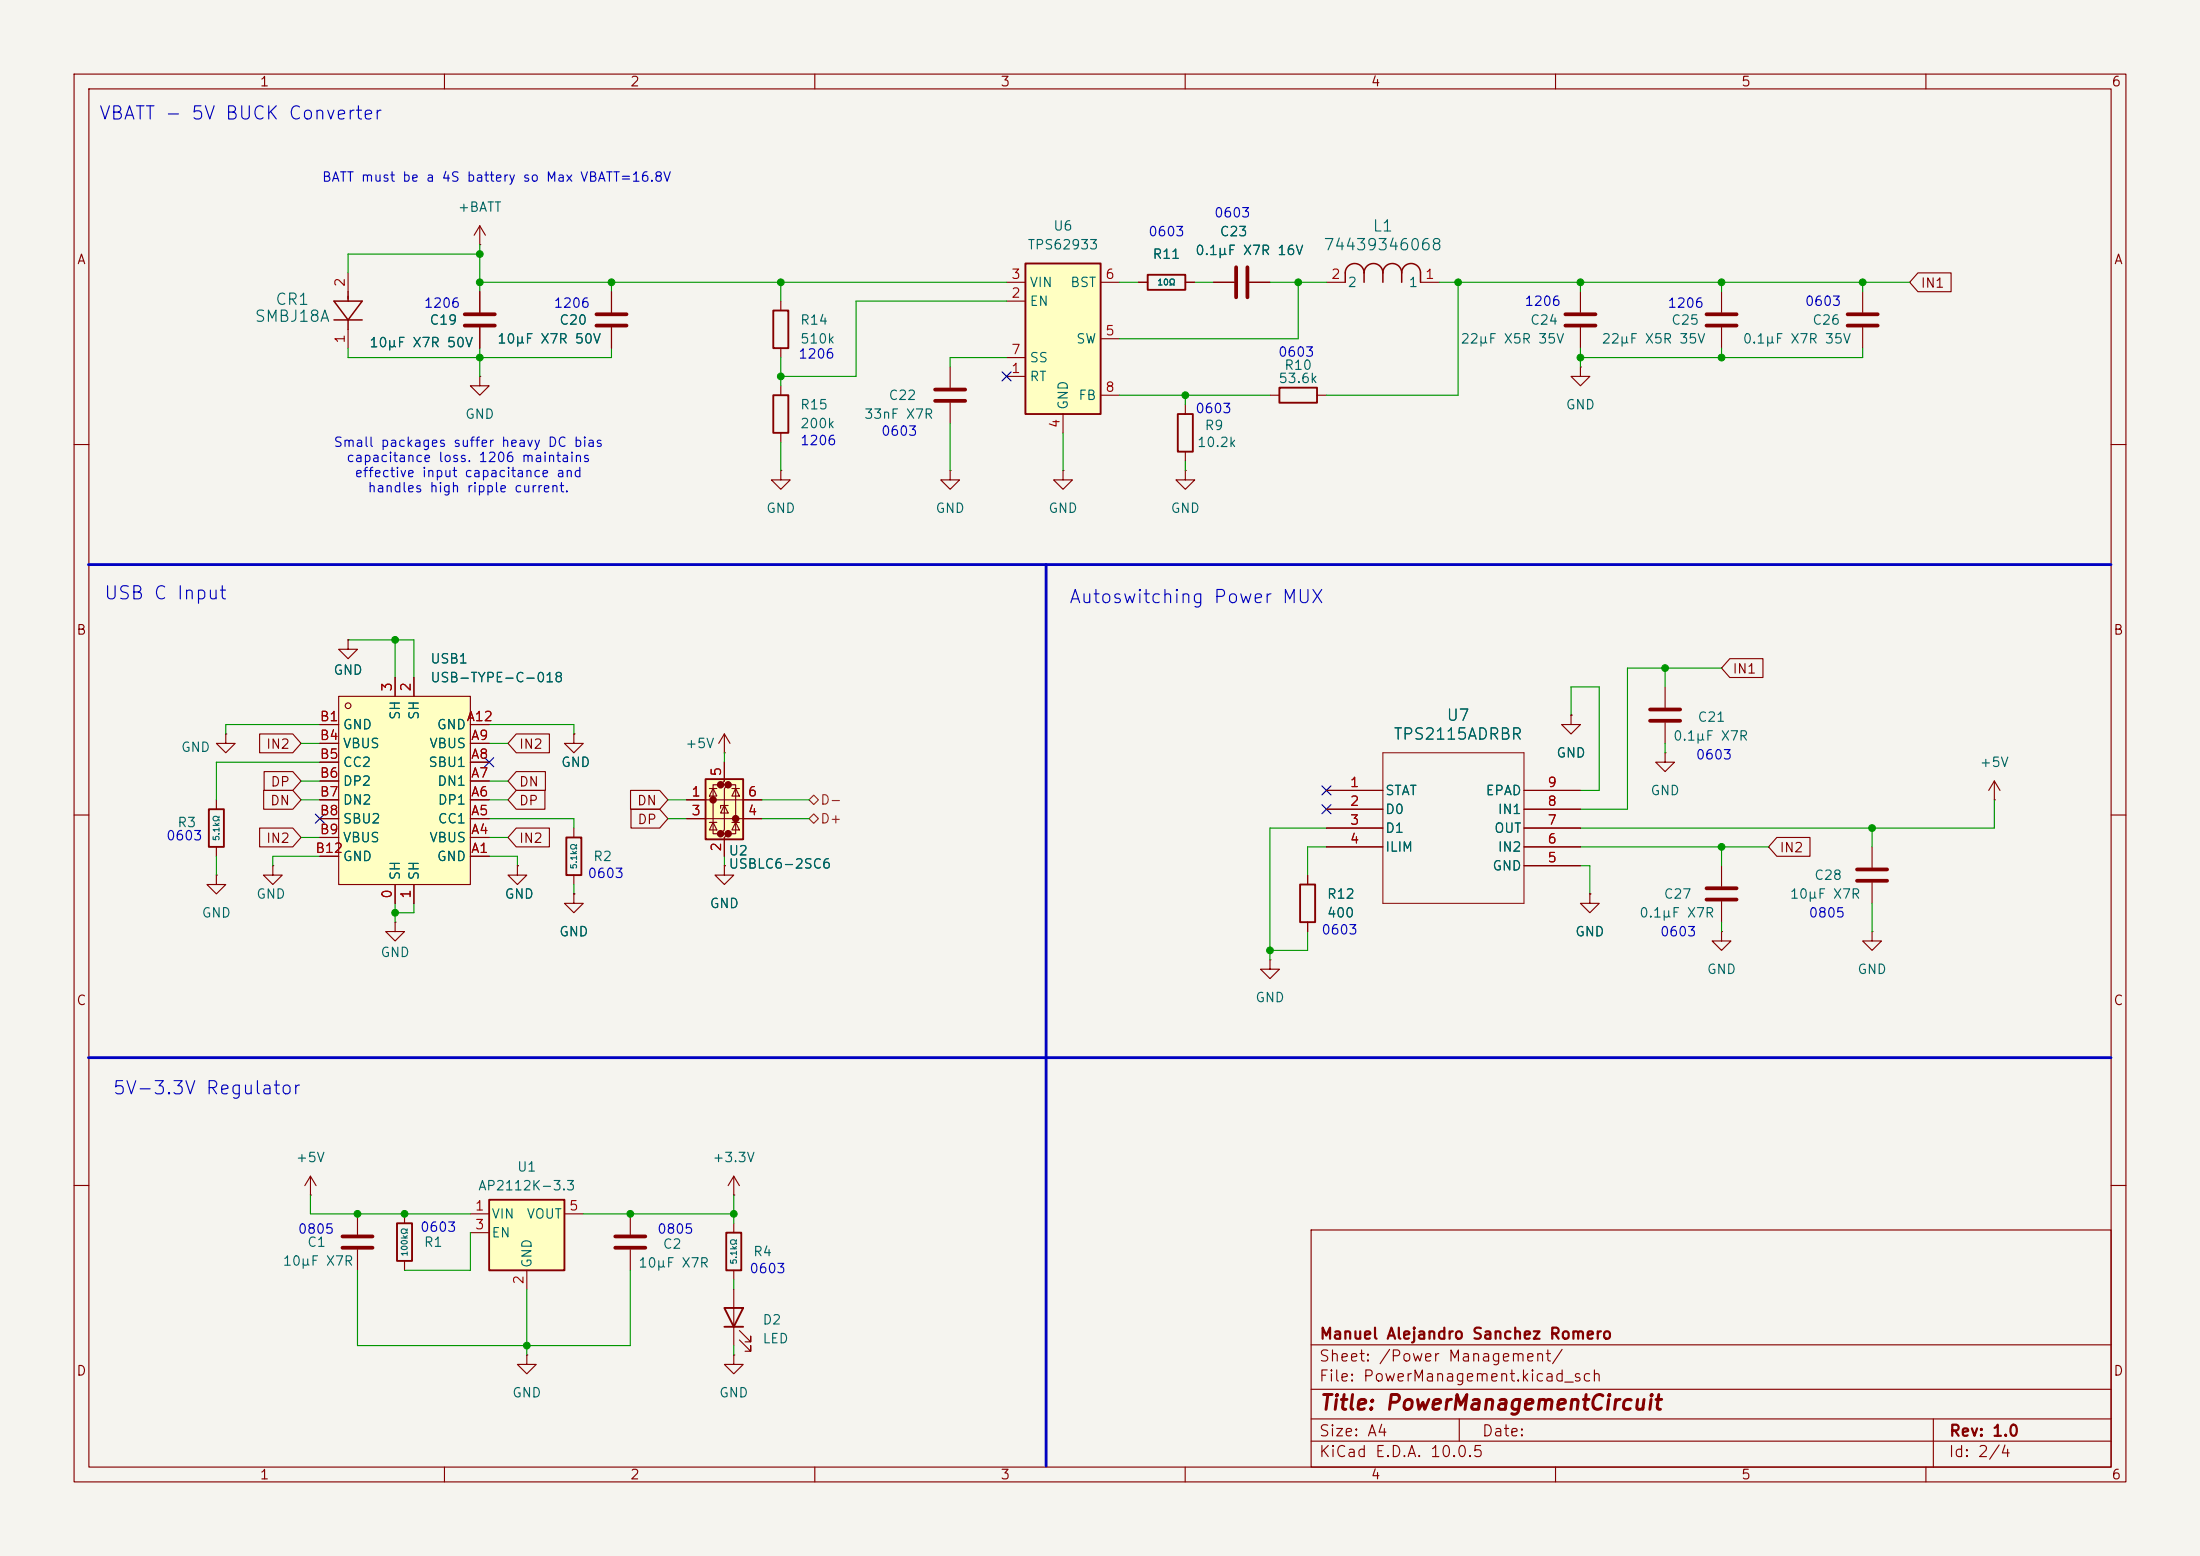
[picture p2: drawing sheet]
<svg xmlns="http://www.w3.org/2000/svg" width="297mm" height="210mm" viewBox="0 0 297 210" stroke-linecap="round" stroke-linejoin="round" font-family="sans-serif">
<path d="M0 0h297v210h-297z" fill="#f5f4ef" stroke="#f5f4ef" stroke-width=".14"/>
<g fill="none" stroke="#840000" stroke-width=".15">
<path d="M10 10h277v190h-277zM12 12h273v186h-273zM60 10v2M110 10v2M160 10v2M210 10v2M260 10v2M47 36.8v2.6M64.8 39.4v2.8M163.8 38.1h2.8M168.7 38.1h2.7M232.4 39.4v2.8"/>
<path d="M47 44.5v2.5M64.8 50.8v1.3h1.2l-1.2 1.2-1.3-1.2h1.3M64.8 50.8h.1M64.8 44.2v2.8M171.4 53.3h1.3M177.8 53.3h1.3M232.4 44.2v2.8M10 60h2M285 60h2M97.8 99.1l-.8 1.2M97.8 99.1l.8 1.2M97.8 99.1v2.5"/>
<path d="M10 110h2M29.2 108v1.2M29.2 114.3v1.3M97.8 101.6h.1M232.4 116.8v2.8M269.2 108h.1M269.2 105.4l-.7 1.3M269.2 105.4l.8 1.3M269.2 105.4v2.6M285 110h2M232.4 125.7v1.3h1.3l-1.3 1.3-1.3-1.3h1.3M232.4 125.7h.1"/>
<path d="M232.4 121.7v2.8M252.7 125.7v1.3h1.3l-1.3 1.3-1.2-1.3h1.2M252.7 125.7h.1M99.1 158.8l-.8 1.2M99.1 158.8l.7 1.2M99.1 158.8v2.5M10 160h2M99.1 161.3h.1M177 166h108v32h-108zM285 160h2M60 198v2M110 198v2"/>
<path d="M160 198v2M177 194.5h108M177 191.5h108M177 187.5h108M177 181.5h108M197 191.5v3M210 198v2M260 198v2M261 191.5v6.5"/>
</g>
<path d="M172.7 52.3h5.1v2.1h-5.1zM28.2 109.2h2v5.1h-2z" fill="none" stroke="#840000" stroke-width=".25"/>
<path d="M166.9 36.1v4M168.4 36.1v4M62.7 42.4h4.1M62.7 43.9h4.1M230.4 42.4h4M230.4 43.9h4M230.4 119.9h4M230.4 121.4h4" fill="none" stroke="#840000" stroke-width=".51"/>
<path d="M47 39.4v1.2M45.1 40.6h3.8l-1.9 2.6zM45.1 43.2h3.8M47 43.2v1.3" fill="none" stroke="#840000" stroke-width=".2"/>
<path d="M66 161.9h10.2v9.6h-10.2z" fill="#ffffc2"/>
<path d="M175.5 119.4h2v5.1h-2zM66 161.9h10.2v9.6h-10.2z" fill="none" stroke="#840000" stroke-width=".25"/>
<g fill="none" stroke="#840000" stroke-width=".15">
<path d="M64.8 33h.1M64.8 30.5l-.8 1.3M64.8 30.5l.7 1.3M64.8 30.5v2.5M82.5 39.4v2.8M82.5 44.2v2.8M128.3 63.5v1.3h1.2l-1.2 1.2-1.3-1.2h1.3M128.3 63.5h.1M30.5 99.1v1.2h1.2l-1.2 1.3-1.3-1.3h1.3M30.5 99.1h.1M77.5 99.1v1.2h1.2l-1.2 1.3-1.3-1.3h1.3M77.5 99.1h.1"/>
<path d="M224.8 92.7v2.8M224.8 97.5v2.8M97.8 116.8v1.3h1.3l-1.3 1.3-1.3-1.3h1.3M97.8 116.8h.1M176.5 118.1v1.3M224.8 101.6v1.3h1.3l-1.3 1.2-1.3-1.2h1.3M224.8 101.6h.1M171.4 129.5v1.3h1.3l-1.3 1.3-1.2-1.3h1.2M171.4 129.5h.1M176.5 124.5v1.2M214.6 120.7v1.2h1.3l-1.3 1.3-1.2-1.3h1.2M214.6 120.7h.1"/>
<path d="M63.5 163.8h2.5M63.5 166.4h2.5M71.1 171.5v2.5M76.2 163.8h2.5M71.1 182.9v1.3h1.3l-1.3 1.2-1.3-1.2h1.3M71.1 182.9h.1"/>
</g>
<path d="M80.5 42.4h4.1M80.5 43.9h4.1M222.8 95.8h4M222.8 97.3h4" fill="none" stroke="#840000" stroke-width=".51"/>
<path d="M138.4 35.6h10.2v20.3h-10.2z" fill="#ffffc2"/>
<path d="M138.4 35.6h10.2v20.3h-10.2zM104.4 41.9h2v5.1h-2zM76.5 113h2v5.1h-2zM98 166.4h2.1v5.1h-2.1z" fill="none" stroke="#840000" stroke-width=".25"/>
<g fill="none" stroke="#840000" stroke-width=".15">
<path d="M135.9 38.1h2.5M148.6 38.1h2.5M105.4 40.6v1.3M105.4 47v1.3M128.3 49.5v2.8M128.3 54.4v2.8M135.9 50.8h2.5M135.9 40.6h2.5M135.9 48.3h2.5M143.5 55.9v2.5M148.6 45.7h2.5M148.6 53.3h2.5"/>
<path d="M143.5 63.5v1.3h1.3l-1.3 1.2-1.3-1.2h1.3M143.5 63.5h.1M212.1 96.5v1.3h1.3l-1.3 1.3-1.3-1.3h1.3M212.1 96.5h.1M69.8 116.8v1.3h1.3l-1.3 1.3-1.2-1.3h1.2M69.8 116.8h.1M77.5 111.8v1.2M77.5 118.1v1.3M179.1 106.7h7.6M179.1 109.2h7.6M179.1 111.8h7.6M179.1 114.3h7.6"/>
<path d="M205.7 106.7h7.7M205.7 109.2h7.7M205.7 111.8h7.7M205.7 114.3h7.7M205.7 116.8h7.7M99.1 165.1v1.3M99.1 171.5v1.2"/>
</g>
<path d="M186.7 101.6h19v20.3h-19z" fill="none" stroke="#840000" stroke-width=".14"/>
<path d="M126.2 52.6h4.1M126.2 54.1h4.1" fill="none" stroke="#840000" stroke-width=".51"/>
<path d="M45.7 94h17.8v25.4h-17.8z" fill="#ffffc2"/>
<g fill="none" stroke="#840000" stroke-width=".15">
<path d="M105.4 52.1v1.2M105.4 58.4v1.3M160 54.6v1.3M105.4 63.5v1.3h1.3l-1.3 1.2-1.3-1.2h1.3M105.4 63.5h.1M160 63.5v1.3h1.3l-1.3 1.2-1.3-1.2h1.3M160 63.5h.1M160 61v1.2M43.2 97.8h2.5M45.7 94h17.8v25.4h-17.8zM47 86.4v1.2h1.3l-1.3 1.3-1.3-1.3h1.3M47 86.4h.1"/>
<path d="M53.3 91.4v2.6M55.9 91.4v2.6M63.5 97.8h2.5M43.2 115.6h2.5M43.2 113h2.5M43.2 110.5h2.5M43.2 108h2.5M43.2 105.4h2.5M43.2 102.9h2.5M43.2 100.3h2.5M53.3 119.4v2.5M55.9 119.4v2.5"/>
<path d="M63.5 115.6h2.5M63.5 113h2.5M63.5 110.5h2.5M63.5 108h2.5M63.5 105.4h2.5M63.5 102.9h2.5M63.5 100.3h2.5M53.3 124.5v1.2h1.3l-1.3 1.3-1.2-1.3h1.2M53.3 124.5h.1M77.5 120.7v1.2h1.2l-1.2 1.3-1.3-1.3h1.3M77.5 120.7h.1M41.9 158.8l-.8 1.2"/>
<path d="M41.9 158.8l.8 1.2M41.9 158.8v2.5M41.9 161.3h.1M48.3 163.8v2.8M48.3 168.7v2.8M54.6 163.8v1.3M54.6 170.2v1.3M99.1 174v7.6M99.8 179.6l1.5 1.5v-.8v.8h-.7M99.1 182.9v1.3h1.2l-1.2 1.2-1.3-1.2h1.3M99.1 182.9h.1M99.8 180.8l1.5 1.6v-.8v.8h-.7"/>
<circle cx="47" cy="95.3" r=".38"/>
</g>
<path d="M104.4 53.3h2v5.1h-2zM159 55.9h2v5.1h-2zM53.6 165.1h2v5.1h-2zM97.8 176.5h2.5l-1.2 2.6zM97.8 179.1h2.5" fill="none" stroke="#840000" stroke-width=".25"/>
<path d="M46.2 166.9h4.1M46.2 168.4h4.1" fill="none" stroke="#840000" stroke-width=".51"/>
<path d="M95.2 105.2h5.1v8.1h-5.1z" fill="#ffffc2"/>
<g fill="#840000" stroke="#840000" stroke-width=".51">
<circle cx="96.3" cy="107.9" r=".25"/>
<circle cx="97.3" cy="105.9" r=".25"/>
<circle cx="97.3" cy="112.5" r=".25"/>
<circle cx="98.3" cy="105.9" r=".25"/>
<circle cx="98.3" cy="112.5" r=".25"/>
<circle cx="99.3" cy="110.5" r=".25"/>
</g>
<g fill="none" stroke="#840000" stroke-width=".15">
<path d="M64.8 39.4v2.8M82.5 39.4v2.8M153.7 38.1h1.2M160 38.1h1.3M163.8 38.1h2.8M168.7 38.1h2.7M179.1 38.1h2.5M191.8 38.1h2.5M213.4 39.4v2.8M251.5 39.4v2.8M258.9 36.8h4.5v2.6h-4.5l-1.1-1.3zM64.8 44.2v2.8"/>
<path d="M82.5 44.2v2.8M213.4 49.5v1.3h1.2l-1.2 1.3-1.3-1.3h1.3M213.4 49.5h.1M213.4 44.2v2.8M251.5 44.2v2.8M35 99.1h4.5l1.1 1.2-1.1 1.3h-4.5zM43.2 97.8h2.5M47 86.4h.1M53.3 91.4v2.6M55.9 91.4v2.6M63.5 97.8h2.5M69.7 99.1h4.5v2.5h-4.5l-1.1-1.3z"/>
<path d="M77.5 99.1h.1M212.1 96.5h.1M233.5 88.9h4.5v2.5h-4.5l-1.1-1.2zM29.2 118.1v1.3h1.3l-1.3 1.3-1.3-1.3h1.3M29.2 118.1h.1M35 111.8h4.5l1.1 1.2-1.1 1.3h-4.5zM35.6 106.7h3.9l1.1 1.3-1.1 1.2h-3.9zM35.7 104.1h3.8l1.1 1.3-1.1 1.3h-3.8zM36.8 116.8v1.3h1.3l-1.3 1.3-1.2-1.3h1.2M36.8 116.8h.1M43.2 108h2.5M43.2 110.5h2.5"/>
<path d="M43.2 115.6h2.5M43.2 113h2.5M43.2 105.4h2.5M43.2 102.9h2.5M43.2 100.3h2.5M53.3 119.4v2.5M55.9 119.4v2.5M63.5 108h2.5M63.5 110.5h2.5M63.5 115.6h2.5M63.5 113h2.5M63.5 105.4h2.5"/>
<path d="M63.5 102.9h2.5M63.5 100.3h2.5M69.7 111.8h4.5v2.5h-4.5l-1.1-1.3zM69.7 106.7h3.9v2.5h-3.9l-1.1-1.2zM69.7 104.1h3.9v2.6h-3.9l-1.1-1.3zM69.8 116.8h.1M85.1 106.7h4l1.1 1.3-1.1 1.2h-4zM85.2 109.2h3.9l1.1 1.3-1.1 1.3h-3.9zM92.7 108h10.2M92.7 110.5h10.2M95.8 111h1M95.8 106.4h1"/>
<path d="M96.3 106.4l.5 1h-1zM96.3 111l.5 1h-1zM97.3 105.9h-1v6.6h1M97.8 102.9v2.5l-.5 .5h1l-.5 .5v5.6l-.5 .5h1l-.5 .5v2.6M97.8 108.7l.5 1h-1zM97.8 116.8h.1M98.3 108.7h-1v.4M98.3 105.9h1v6.6h-1M98.8 111h1M98.8 106.4h1M99.3 106.4l.5 1h-1zM99.3 111l.5 1h-1z"/>
<path d="M176.5 118.1v1.3M179.1 106.7h7.6M179.1 109.2h7.6M179.1 111.8h7.6M179.1 114.3h7.6M205.7 106.7h7.7M205.7 109.2h7.7M205.7 111.8h7.7M205.7 114.3h7.7M205.7 116.8h7.7M239.9 113h4.5v2.6h-4.5l-1.1-1.3zM252.7 114.3v2.8"/>
<path d="M252.7 119.1v2.8M77.5 120.7h.1M176.5 124.5v1.2M214.6 120.7h.1M85.1 163.8v2.8M85.1 168.7v2.8"/>
</g>
<path d="M154.9 37.1h5.1v2h-5.1zM95.2 105.2h5.1v8.1h-5.1z" fill="none" stroke="#840000" stroke-width=".25"/>
<path d="M211.3 42.4h4.1M211.3 43.9h4.1M249.4 42.4h4.1M249.4 43.9h4.1M250.7 117.3h4.1M250.7 118.9h4.1M83.1 166.9h4M83.1 168.4h4" fill="none" stroke="#840000" stroke-width=".51"/>
<path d="M184.1 36.8a1.27 1.27 0 0 0-1.2-1.2 1.27 1.27 0 0 0-1.3 1.2v1.3M184.1 36.8a1.27 1.27 0 0 1 1.3-1.2 1.27 1.27 0 0 1 1.3 1.2M184.1 36.8v1.3M186.7 36.8a1.27 1.27 0 0 1 1.3-1.2 1.27 1.27 0 0 1 1.2 1.2M186.7 36.8v1.3M189.2 36.8a1.27 1.27 0 0 1 1.3-1.2 1.27 1.27 0 0 1 1.3 1.2v1.3M189.2 36.8v1.3" fill="none" stroke="#840000" stroke-width=".2"/>
<path d="M109.2 110.5l.7-.6 .6 .6-.6 .6zM109.2 108l.7-.7 .6 .7-.6 .6z" fill="none" stroke="#725600" stroke-width=".15"/>
<path d="M11.9 76.2h273.1M141.2 76.2v121.7M11.9 142.7h273.1" fill="none" stroke="#0000c2" stroke-width=".38"/>
<g fill="none" stroke="#009600" stroke-width=".15">
<path d="M64.8 38.1h71.1M64.8 33v6.4M64.8 34.3h-17.8v2.5M82.5 38.1v1.3M105.4 38.1v2.5M151.1 38.1h2.6M161.3 38.1h2.5M171.4 38.1h7.7M175.3 38.1v7.6h-24.2M194.3 38.1h63.5M196.8 38.1v15.2h-17.7M213.4 38.1v1.3"/>
<path d="M232.4 38.1v1.3M251.5 38.1v1.3M47 47v1.3h35.5v-1.3M64.8 47v3.8M105.4 48.3v3.8M105.4 59.7v3.8M128.3 57.2v6.3M135.9 40.6h-20.3v10.2h-10.2M135.9 48.3h-7.6v1.2M143.5 58.4v5.1M151.1 53.3h20.3M160 53.3v1.3"/>
<path d="M213.4 47v2.5M232.4 47v1.3M251.5 47v1.3h-38.1M160 62.2v1.3M43.2 97.8h-12.7v1.3M47 86.4h8.9v5M53.3 86.4v5M66 97.8h11.5v1.3M212.1 96.5v-3.8h3.8v14h-2.5M224.8 90.2v2.5M232.4 90.2h-12.7v19h-6.3M29.2 115.6v2.5"/>
<path d="M40.6 108h2.6M40.6 100.3h2.6M40.6 105.4h2.6M40.6 113h2.6M43.2 102.9h-14v5.1M43.2 115.6h-6.4v1.2M66 108h2.6M66 100.3h2.6M66 105.4h2.6M66 110.5h11.5v1.3M66 113h2.6M66 115.6h3.8v1.2"/>
<path d="M77.5 119.4v1.3M90.2 108h2.5M90.2 110.5h2.5M97.8 101.6v1.3M97.8 115.6v1.2M102.9 108h6.3M102.9 110.5h6.3M179.1 114.3h-2.6v3.8M179.1 111.8h-7.7v17.7M213.4 114.3h25.4M213.4 116.8h1.2v3.9M224.8 100.3v1.3"/>
<path d="M232.4 114.3v2.5M252.7 111.8v2.5M269.2 108v3.8h-55.8M53.3 121.9v2.6M55.9 121.9v1.3h-2.6M176.5 125.7v2.6h-5.1M232.4 124.5v1.2M252.7 121.9v3.8M41.9 161.3v2.5h21.6M48.3 171.5v10.1h36.8v-10.1M63.5 166.4v5.1h-8.9M71.1 174v8.9"/>
<path d="M78.7 163.8h20.4M99.1 161.3v3.8M99.1 172.7v1.3M99.1 181.6v1.3"/>
</g>
<path d="M135.3 50.2l1.2 1.2M136.5 50.2l-1.2 1.2M42.6 109.9l1.2 1.2M43.8 109.9l-1.2 1.2M65.4 102.3l1.2 1.2M66.6 102.3l-1.2 1.2M178.5 108.6l1.2 1.2M178.5 106.1l1.2 1.2M179.7 108.6l-1.2 1.2M179.7 106.1l-1.2 1.2" fill="none" stroke="#000084" stroke-width=".15"/>
<g fill="#009600" stroke="#009600" stroke-width=".14">
<circle cx="64.8" cy="48.3" r=".46"/>
<circle cx="64.8" cy="34.3" r=".46"/>
<circle cx="64.8" cy="38.1" r=".46"/>
<circle cx="82.5" cy="38.1" r=".46"/>
<circle cx="53.3" cy="123.2" r=".46"/>
<circle cx="53.3" cy="86.4" r=".46"/>
<circle cx="85.1" cy="163.8" r=".46"/>
<circle cx="71.1" cy="181.6" r=".46"/>
<circle cx="99.1" cy="163.8" r=".46"/>
<circle cx="54.6" cy="163.8" r=".46"/>
<circle cx="105.4" cy="50.8" r=".46"/>
<circle cx="105.4" cy="38.1" r=".46"/>
<circle cx="160" cy="53.3" r=".46"/>
<circle cx="171.4" cy="128.3" r=".46"/>
<circle cx="175.3" cy="38.1" r=".46"/>
<circle cx="224.8" cy="90.2" r=".46"/>
<circle cx="252.7" cy="111.8" r=".46"/>
<circle cx="232.4" cy="114.3" r=".46"/>
<circle cx="232.4" cy="38.1" r=".46"/>
<circle cx="232.4" cy="48.3" r=".46"/>
<circle cx="196.8" cy="38.1" r=".46"/>
<circle cx="251.5" cy="38.1" r=".46"/>
<circle cx="213.4" cy="38.1" r=".46"/>
<circle cx="213.4" cy="48.3" r=".46"/>
<circle cx="48.3" cy="163.8" r=".46"/>
</g>
<text font-size="2" fill="#840000" x="178" y="190.8">Title: PowerManagementCircuit</text>
<g font-size="1.8" fill="#0000c2">
<text x="13.2" y="16.6">VBATT - 5V BUCK Converter</text>
<text x="13.9" y="81.4">USB C Input</text>
<text x="144.2" y="81.9">Autoswitching Power MUX</text>
<text x="15.1" y="148.2">5V-3.3V Regulator</text>
</g>
<g font-size="1.5" fill="#006464">
<text x="178.6" y="34.2">74439346068</text>
<text x="185.2" y="31.6">L1</text>
<text x="37.1" y="41.5">CR1</text>
<text x="34.3" y="43.8">SMBJ18A</text>
<text x="188" y="100.2">TPS2115ADRBR</text>
<text x="195.2" y="97.7">U7</text>
</g>
<g font-size="1.5" fill="#840000">
<text x="178" y="184.1">Sheet: /Power Management/</text>
<text x="178" y="181.1">Manuel Alejandro Sanchez Romero</text>
<text x="178" y="186.8">File: PowerManagement.kicad_sch</text>
<text x="178" y="197">KiCad E.D.A. 10.0.5</text>
<text x="178" y="194.2">Size: A4</text>
<text x="200" y="194.2">Date:</text>
<text x="263" y="197">Id: 2/4</text>
<text x="263" y="194.2">Rev: 1.0</text>
</g>
<g font-size="1.3" fill="#840000">
<text x="35" y="12">1</text>
<text x="85" y="12">2</text>
<text x="135" y="12">3</text>
<text x="185" y="12">4</text>
<text x="235" y="12">5</text>
<text x="285" y="12">6</text>
<text x="10.3" y="36">A</text>
<text x="285.3" y="36">A</text>
<text x="259.2" y="39.2">IN1</text>
<text x="10.2" y="86">B</text>
<text x="285.2" y="86">B</text>
<text x="233.8" y="91.2">IN1</text>
<text x="35.8" y="101.4">IN2</text>
<text x="70" y="101.4">IN2</text>
<text x="36.4" y="106.5">DP</text>
<text x="70" y="106.5">DN</text>
<text x="36.4" y="109">DN</text>
<text x="70" y="109">DP</text>
<text x="85.9" y="109">DN</text>
<text x="86" y="111.5">DP</text>
<text x="35.8" y="114.1">IN2</text>
<text x="70" y="114.1">IN2</text>
<text x="240.2" y="115.4">IN2</text>
<text x="10.2" y="136">C</text>
<text x="285.2" y="136">C</text>
<text x="10.2" y="186">D</text>
<text x="285.2" y="186">D</text>
<text x="35" y="200">1</text>
<text x="85" y="200">2</text>
<text x="135" y="200">3</text>
<text x="185" y="200">4</text>
<text x="235" y="200">5</text>
<text x="285" y="200">6</text>
</g>
<g font-size="1.3" fill="#0000c2">
<text x="43.4" y="24.8">BATT must be a 4S battery so Max VBATT=16.8V</text>
<text x="163.8" y="29.7">0603</text>
<text x="154.9" y="32.2">0603</text>
<text x="57.1" y="41.9">1206</text>
<text x="74.7" y="41.9">1206</text>
<text x="205.7" y="41.6">1206</text>
<text x="225" y="41.9">1206</text>
<text x="243.6" y="41.6">0603</text>
<text x="107.7" y="48.7">1206</text>
<text x="172.5" y="48.5">0603</text>
<text x="118.9" y="59.1">0603</text>
<text x="161.3" y="56.1">0603</text>
<text x="44.9" y="60.6">Small packages suffer heavy DC bias</text>
<text x="46.7" y="62.7">capacitance loss. 1206 maintains</text>
<text x="47.8" y="64.7">effective input capacitance and</text>
<text x="107.9" y="60.4">1206</text>
<text x="49.5" y="66.8">handles high ripple current.</text>
<text x="228.8" y="102.8">0603</text>
<text x="22.3" y="113.7">0603</text>
<text x="79.2" y="118.8">0603</text>
<text x="244.1" y="124.2">0805</text>
<text x="178.3" y="126.4">0603</text>
<text x="224" y="126.7">0603</text>
<text x="40.1" y="166.8">0805</text>
<text x="56.6" y="166.6">0603</text>
<text x="88.6" y="166.8">0805</text>
<text x="101.1" y="172.2">0603</text>
</g>
<g font-size="1.3" fill="#006464">
<text x="61.7" y="28.9">+BATT</text>
<text x="138.6" y="34">TPS62933</text>
<text x="142.1" y="31.4">U6</text>
<text x="155.5" y="35.3">R11</text>
<text x="161.3" y="34.7">0.1μF X7R 16V</text>
<text x="164.6" y="32.2">C23</text>
<text x="138.9" y="41.6">EN</text>
<text x="138.9" y="39.1">VIN</text>
<text x="144.4" y="39.1">BST</text>
<text x="181.8" y="39.1">2</text>
<text x="190.1" y="39.1">1</text>
<text x="49.8" y="47.2">10μF X7R 50V</text>
<text x="57.9" y="44.1">C19</text>
<text x="67" y="46.7">10μF X7R 50V</text>
<text x="75.4" y="44.1">C20</text>
<text x="107.9" y="44.1">R14</text>
<text x="107.9" y="46.7">510k</text>
<text x="145.2" y="46.7">SW</text>
<text x="197.1" y="46.7">22μF X5R 35V</text>
<text x="206.5" y="44.1">C24</text>
<text x="216.1" y="46.7">22μF X5R 35V</text>
<text x="225.5" y="44.1">C25</text>
<text x="235.2" y="46.7">0.1μF X7R 35V</text>
<text x="244.6" y="44.1">C26</text>
<text x="138.9" y="51.8">RT</text>
<text x="138.9" y="49.2">SS</text>
<text x="172.5" y="52">53.6k</text>
<text x="173.3" y="50.2">R10</text>
<text x="62.7" y="56.8">GND</text>
<text x="107.9" y="55.6">R15</text>
<text x="107.9" y="58.1">200k</text>
<text x="116.6" y="56.8">33nF X7R</text>
<text x="119.9" y="54.3">C22</text>
<text x="144.5" y="55.4" transform="rotate(-90 144.5 55.4)">GND</text>
<text x="145.5" y="54.3">FB</text>
<text x="162.5" y="58.4">R9</text>
<text x="211.3" y="55.6">GND</text>
<text x="161.5" y="60.7">10.2k</text>
<text x="103.3" y="69.5">GND</text>
<text x="126.2" y="69.5">GND</text>
<text x="141.4" y="69.5">GND</text>
<text x="158" y="69.5">GND</text>
<text x="58" y="89.9">USB1</text>
<text x="44.9" y="91.4">GND</text>
<text x="58" y="92.4">USB-TYPE-C-018</text>
<text x="24.4" y="101.8">GND</text>
<text x="46.2" y="98.8">GND</text>
<text x="46.2" y="101.3">VBUS</text>
<text x="54.3" y="97.3" transform="rotate(-90 54.3 97.3)">SH</text>
<text x="56.8" y="97.3" transform="rotate(-90 56.8 97.3)">SH</text>
<text x="57.9" y="101.3">VBUS</text>
<text x="58.9" y="98.8">GND</text>
<text x="92.4" y="101.3">+5V</text>
<text x="225.8" y="100.3">0.1μF X7R</text>
<text x="229.1" y="97.7">C21</text>
<text x="46.2" y="103.8">CC2</text>
<text x="46.2" y="106.4">DP2</text>
<text x="57.7" y="103.8">SBU1</text>
<text x="59" y="106.4">DN1</text>
<text x="75.7" y="103.8">GND</text>
<text x="186.9" y="107.6">STAT</text>
<text x="200.5" y="107.6">EPAD</text>
<text x="210" y="102.6">GND</text>
<text x="222.7" y="107.6">GND</text>
<text x="267.2" y="103.8">+5V</text>
<text x="23.9" y="112">R3</text>
<text x="46.2" y="108.9">DN2</text>
<text x="46.2" y="111.5">SBU2</text>
<text x="46.2" y="114">VBUS</text>
<text x="57.9" y="114">VBUS</text>
<text x="59" y="111.5">CC1</text>
<text x="59" y="108.9">DP1</text>
<text x="186.9" y="110.2">D0</text>
<text x="186.9" y="112.7">D1</text>
<text x="201.6" y="112.7">OUT</text>
<text x="202.1" y="110.2">IN1</text>
<text x="46.2" y="116.5">GND</text>
<text x="54.3" y="118.9" transform="rotate(-90 54.3 118.9)">SH</text>
<text x="56.8" y="118.9" transform="rotate(-90 56.8 118.9)">SH</text>
<text x="58.9" y="116.5">GND</text>
<text x="80" y="116.5">R2</text>
<text x="98.3" y="115.8">U2</text>
<text x="98.3" y="117.5">USBLC6-2SC6</text>
<text x="186.9" y="115.3">ILIM</text>
<text x="201.4" y="117.8">GND</text>
<text x="202.1" y="115.3">IN2</text>
<text x="244.8" y="119.1">C28</text>
<text x="27.1" y="124.2">GND</text>
<text x="34.5" y="121.6">GND</text>
<text x="68" y="121.6">GND</text>
<text x="95.7" y="122.9">GND</text>
<text x="179.1" y="121.6">R12</text>
<text x="179.1" y="124.2">400</text>
<text x="221.2" y="124.2">0.1μF X7R</text>
<text x="224.5" y="121.6">C27</text>
<text x="241.5" y="121.6">10μF X7R</text>
<text x="51.3" y="129.5">GND</text>
<text x="75.4" y="126.7">GND</text>
<text x="212.6" y="126.7">GND</text>
<text x="230.3" y="131.8">GND</text>
<text x="250.7" y="131.8">GND</text>
<text x="169.4" y="135.6">GND</text>
<text x="39.8" y="157.2">+5V</text>
<text x="64.5" y="161">AP2112K-3.3</text>
<text x="69.7" y="158.4">U1</text>
<text x="96.1" y="157.2">+3.3V</text>
<text x="66.3" y="164.8">VIN</text>
<text x="66.3" y="167.3">EN</text>
<text x="71" y="164.8">VOUT</text>
<text x="38.1" y="171.1">10μF X7R</text>
<text x="41.4" y="168.6">C1</text>
<text x="57.1" y="168.6">R1</text>
<text x="72.1" y="171.2" transform="rotate(-90 72.1 171.2)">GND</text>
<text x="86.1" y="171.4">10μF X7R</text>
<text x="89.4" y="168.9">C2</text>
<text x="101.6" y="169.9">R4</text>
<text x="102.9" y="179.1">D2</text>
<text x="102.9" y="181.6">LED</text>
<text x="69.1" y="188.9">GND</text>
<text x="97" y="188.9">GND</text>
</g>
<g font-size="1.3" fill="#a90000">
<text x="46.9" y="38.8" transform="rotate(-90 46.9 38.8)">2</text>
<text x="136.4" y="40.5">2</text>
<text x="136.4" y="38">3</text>
<text x="149.1" y="38">6</text>
<text x="179.6" y="38">2</text>
<text x="192.3" y="38">1</text>
<text x="46.9" y="46.5" transform="rotate(-90 46.9 46.5)">1</text>
<text x="149.1" y="45.6">5</text>
<text x="136.4" y="50.7">1</text>
<text x="136.4" y="48.1">7</text>
<text x="149.1" y="53.2">8</text>
<text x="143.4" y="57.9" transform="rotate(-90 143.4 57.9)">4</text>
<text x="53.2" y="93.4" transform="rotate(-90 53.2 93.4)">3</text>
<text x="55.7" y="93.4" transform="rotate(-90 55.7 93.4)">2</text>
<text x="43.1" y="97.7">B1</text>
<text x="43.1" y="100.2">B4</text>
<text x="62.9" y="97.7">A12</text>
<text x="63.5" y="100.2">A9</text>
<text x="43.1" y="102.7">B5</text>
<text x="43.1" y="105.3">B6</text>
<text x="43.1" y="107.8">B7</text>
<text x="63.5" y="107.8">A6</text>
<text x="63.5" y="105.3">A7</text>
<text x="63.5" y="102.7">A8</text>
<text x="93.2" y="107.8">1</text>
<text x="97.7" y="104.9" transform="rotate(-90 97.7 104.9)">5</text>
<text x="100.9" y="107.8">6</text>
<text x="182.1" y="106.5">1</text>
<text x="208.8" y="106.5">9</text>
<text x="43.1" y="110.4">B8</text>
<text x="43.1" y="112.9">B9</text>
<text x="63.5" y="112.9">A4</text>
<text x="63.5" y="110.4">A5</text>
<text x="93.2" y="110.4">3</text>
<text x="100.9" y="110.4">4</text>
<text x="182.1" y="109.1">2</text>
<text x="182.1" y="111.6">3</text>
<text x="208.8" y="111.6">7</text>
<text x="208.8" y="109.1">8</text>
<text x="42.5" y="115.4">B12</text>
<text x="63.5" y="115.4">A1</text>
<text x="97.7" y="115" transform="rotate(-90 97.7 115)">2</text>
<text x="182.1" y="114.2">4</text>
<text x="208.8" y="116.7">5</text>
<text x="208.8" y="114.2">6</text>
<text x="53.2" y="121.4" transform="rotate(-90 53.2 121.4)">0</text>
<text x="55.7" y="121.4" transform="rotate(-90 55.7 121.4)">1</text>
<text x="64" y="163.7">1</text>
<text x="64" y="166.2">3</text>
<text x="76.7" y="163.7">5</text>
<text x="71" y="173.5" transform="rotate(-90 71 173.5)">2</text>
</g>
<g font-size="1.3" fill="#725600">
<text x="110.7" y="111.5">D+</text>
<text x="110.7" y="108.9">D-</text>
</g>
<g font-size=".8" fill="#006464">
<text x="156.2" y="38.7">10Ω</text>
<text x="29.8" y="113.6" transform="rotate(-90 29.8 113.6)">5.1kΩ</text>
<text x="78.1" y="117.4" transform="rotate(-90 78.1 117.4)">5.1kΩ</text>
<text x="55.2" y="169.6" transform="rotate(-90 55.2 169.6)">100kΩ</text>
<text x="99.7" y="170.7" transform="rotate(-90 99.7 170.7)">5.1kΩ</text>
</g>
</svg>
